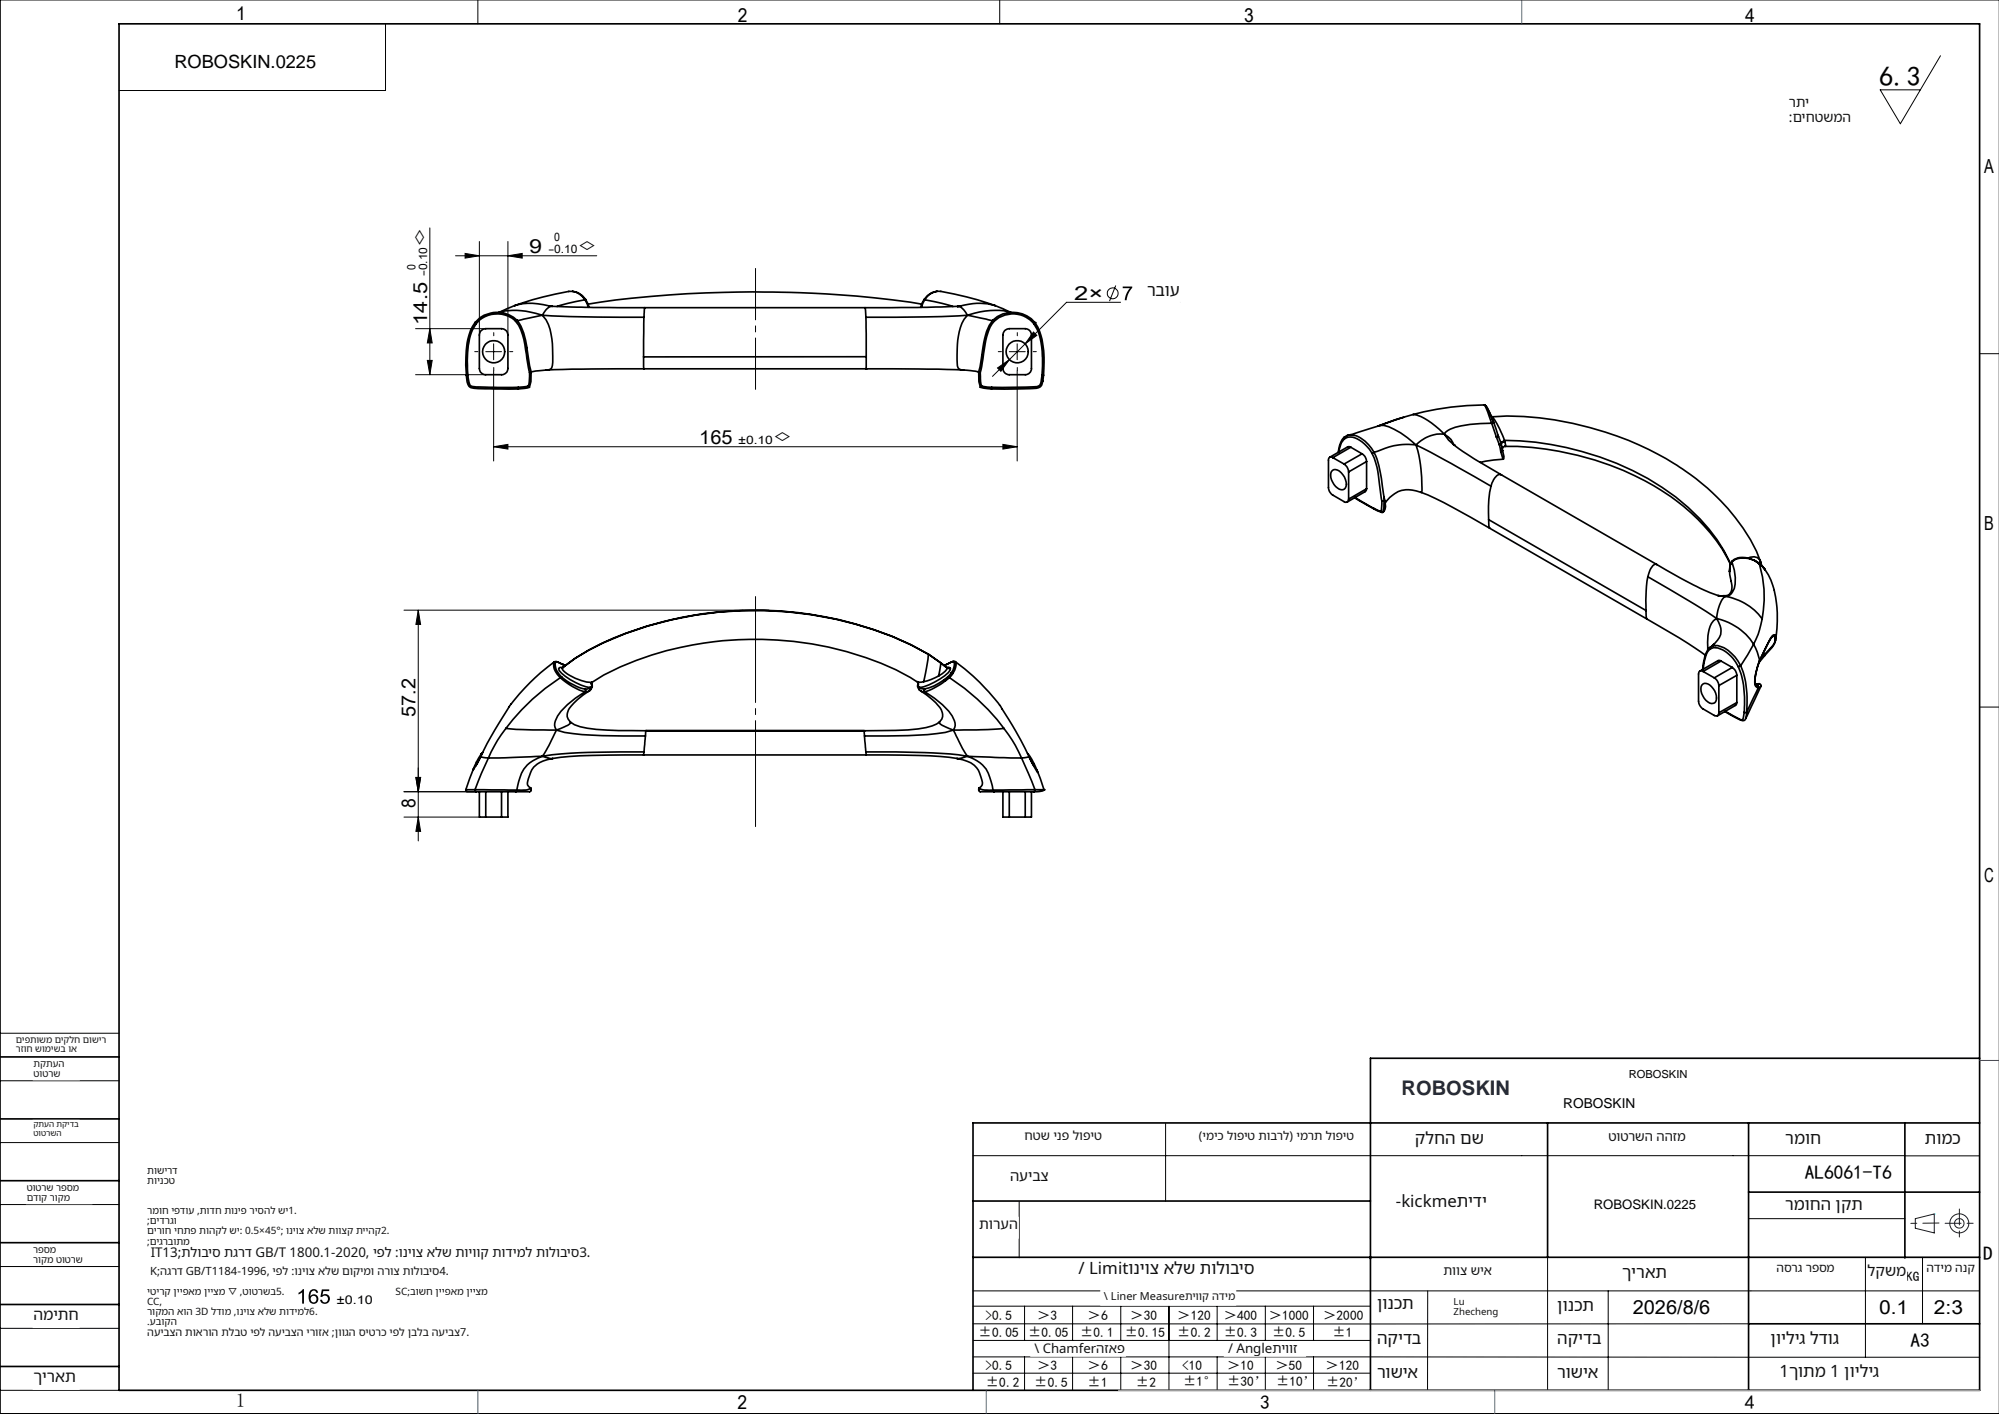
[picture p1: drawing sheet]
<svg xmlns="http://www.w3.org/2000/svg" width="420mm" height="297mm" viewBox="0 0 420 297" stroke-linecap="round" stroke-linejoin="round" font-family="sans-serif">
<g fill="none" stroke="#000" stroke-width=".21">
<path d="M100.4 0v5M210 0v5M420 0h-419.9v297h419.9M81 5v14h-56M407.7 11.7l-8.4 14.3-4.3-7.1h8.5M90.3 47.9v30.8M95.7 53.7h29.7M97.7 53.2l3 .5-3 .5zM100.7 50.7v19.7M106.7 53.7l3-.5v1zM106.7 50.7v19.7M234.4 60l-1.3 3.2"/>
<path d="M87.3 69h14.8M87.3 78.7h14.8M89.8 75.7h1l-.5 3zM90.3 69l.5 3h-1zM102.1 73.9h3.3M103.7 72.2v3.4M103.7 77.9v18.9M209.6 77.3l2.5-1.8-1.8 2.5zM212.1 73.9h3.3M212.1 75.5l-3.6 3.6M213.7 72.2v3.4M213.7 77.9v18.9"/>
<path d="M217.1 69.7l.7 .7-2.4 1.8zM247.9 63.5h-23.8l-12 12M415.9 74.3h4.1M103.7 93.8l3-.5v1zM103.7 93.8h110M210.7 93.3l3 .5-3 .5zM84.9 128.2h76.6M87.9 128.2l.5 3h-1zM87.9 128.2v48.4M415.9 148.5h4.1M84.9 166.3h15.1M84.9 171.6h15.8"/>
<path d="M87.4 163.3h1l-.5 3zM87.9 171.6l.5 3h-1zM0 217h25M0 227h25M0 240h25M244.9 236v16.3M0 253h25M204.4 242.7h195.8M214.1 252.4v11.8M367.4 256h32.8M400.2 242.8h15.7M0 266h25"/>
<path d="M0 279h25M204.4 271.1h211.5M204.4 278.1h163M204.4 274.4h83.5M215.3 274.4v7.1M225.4 274.4v7.1M235.5 274.4v7.1M245.6 274.4v17.6M255.7 274.4v7.1M265.9 274.4v7.1M276 274.4v7.1M300 271.1l-.1 21"/>
<path d="M325.2 264.1v27.9M337.9 271.1v20.9M391.9 264.1v21M403.9 264.1v14M0 292h25M204.4 285l211.5 .1M204.4 288.4h83.5M204.5 281.5h83.5M215.3 285v7M225.4 285v7M235.5 285v7M255.7 285v7"/>
<path d="M265.9 285v7M276 285v7M287.9 292h128"/>
<circle cx="233.8" cy="61.6" r="1.14"/>
</g>
<g fill="none" stroke="#191924" stroke-width=".21">
<path d="M402.4 256l4-1v4l-4-1z"/>
<circle cx="411.7" cy="257" r="1"/>
<circle cx="411.7" cy="257" r="2"/>
</g>
<path d="M158.7 81.8v-25.4" fill="none" stroke="#000" stroke-width=".21" stroke-dasharray="30.5 1.3 1.3 1.3" stroke-dashoffset="19.7"/>
<path d="M100.4 73.9h-.7M103.7 70.5v-.6M103.7 77.2v.7M107.1 73.9h.6M210.4 73.9h-.7M213.7 70.5v-.6M213.7 77.2v.7M217.1 73.9h.6" fill="none" stroke="#000" stroke-width=".21" stroke-dasharray="30.5 1.3 1.3 1.3"/>
<path d="M158.7 173.6v-48.3" fill="none" stroke="#000" stroke-width=".21" stroke-dasharray="30.5 1.3 1.3 1.3" stroke-dashoffset="8.2"/>
<g fill="none" stroke="#000" stroke-width=".35">
<path d="M25 5h390.9v287h-390.9zM98 78.8a2.66 2.66 0 0 0 .9 2.6l1.6 .2 8.4 .1M98 78.8h.1M98 78.8h.3M98.3 78.8l.2 1.5a1.19 1.19 0 0 0 1.5 1h8.9M99.8 67.8a12.8 12.8 0 0 0-1.9 7.2l.1 3.8M99.8 67.8h.1M99.8 67.8l.2 .2M100 68a12.1 12.1 0 0 0-1.8 6.9l.1 3.9M101.1 69.4l1-.4h3.3a1.33 1.33 0 0 1 1.3 1.4v7a1.33 1.33 0 0 1-1.3 1.3h-3.3a1.33 1.33 0 0 1-1.4-1.3v-7zM104.8 65.6a16.1 16.1 0 0 1 9.1 .6M108.2 64.2a12.7 12.7 0 0 1 7.4 .1h.5a2.79 2.79 0 0 0-2.2 1.9"/>
<path d="M108.3 67.5a13.3 13.3 0 0 1 2.3 6.9l.7 3.9M108.3 67.5a5.7 5.7 0 0 0-8.3 .5M108.6 67.2a11.6 11.6 0 0 1 2.1 6.1l.9 4.9M108.6 67.2a6.1 6.1 0 0 0-8.8 .6M108.6 67.2l-.3 .3M111.3 78.3l.3-.1-.1 1.9-.3 1.2M111.3 78.3l-.1 2-.2 .8M113.9 66.2l-5.3 1.1M113.9 66.2a316.6 316.6 0 0 0 21.4 .4M113.9 66.2a10.1 10.1 0 0 1 2.2 7 10.6 10.6 0 0 1-.2 4.1l-.5 .3-.6 .1M116 64.3l8.7 .3h10.8M119.5 61.2a3.3 3.3 0 0 1 3.4 1.8"/>
<path d="M119.5 61.2a50.6 50.6 0 0 0-14.7 4.4M120.3 61.2a3.5 3.5 0 0 1 2.7 1.7M122.9 63l-3.7 .7-2.1 .7M122.9 63l.7 1.6M123 62.9l.8 1.7M123 62.9l-.1 .1M123.5 63.9a244.3 244.3 0 0 1 63.9-.9l6.3 .9M135.2 75l.1 2.5M135.3 77.5a239 239 0 0 0-22.7 .4l-1 .2M135.3 66.6l-.1 8.4M135.3 77.5h46.6M135.5 64.6l-.2 2"/>
<path d="M135.5 64.6h46.3M181.8 64.6l.1 2M181.9 77.5h15.2l5.3 .2M181.9 77.5h.1M181.9 66.6l.1 8.3M182 74.9l-.1 2.6M182 74.9l-46.8 .1M194.2 62.9l-.8 1.7M194.2 62.9l.1 .1M194.3 63l-.7 1.6M194.3 63l3.7 .7 2.2 .7M196.8 61.2a3.5 3.5 0 0 0-2.6 1.7"/>
<path d="M196.9 61.2h.8M196.9 61.2a3.6 3.6 0 0 0-2.6 1.8M197.7 61.2a50.5 50.5 0 0 1 14.7 4.4M201.2 64.3l-8.5 .3h-10.9M201.2 64.3l.4 .1 .6 .4 1.1 1.4M201.9 64.2l-.7 .1M202.4 77.7l3.2 .4M203.3 66.2l5.3 1.1M203.3 66.2l-5.5 .3-15.9 .1M203.3 66.2a9.6 9.6 0 0 0-2.1 6.2l-.1 3.2a2.24 2.24 0 0 0 .4 1.9l1 .2M206 78.3v1.8l.2 1M206 78.3l-.4-.1 .1 1.9 .3 1.2"/>
<path d="M206.3 74.5l-.7 3.7M208.6 67.2a12.9 12.9 0 0 0-2.2 6.5l-.1 .8M208.6 67.2a6.1 6.1 0 0 1 8.9 .6M208.6 67.2l.3 .3M208.9 67.5a5.7 5.7 0 0 1 8.3 .5M208.9 67.5a12.7 12.7 0 0 0-2.2 6.8l-.7 4M209.1 64.2a13 13 0 0 0-7.9 .2M211.1 69.4l1-.4h3.3a1.33 1.33 0 0 1 1.3 1.4v7a1.33 1.33 0 0 1-1.3 1.3h-3.3a1.33 1.33 0 0 1-1.4-1.3v-7zM212.4 65.6a15.3 15.3 0 0 0-9.1 .6M217.2 68a14.1 14.1 0 0 1 1.8 7.8l-.1 3M217.5 67.8a14 14 0 0 1 1.9 8.3l-.1 2.7M217.5 67.8h.1"/>
<path d="M217.5 67.8l-.3 .2M218.9 78.8l-.2 1.5a1.11 1.11 0 0 1-1.4 .9l-8.9 .1M218.9 78.8h.4M219.3 78.8l-.4 2.1a2.25 2.25 0 0 1-2.3 .7l-8.3 .1M108.9 81.3v.4M111 81.1l-2.1 .2M111 81.1l.2 .2M111.2 81.3l-2.3 .4M206 81.3l2.3 .4M206.2 81.1l2.2 .2M206.2 81.1l-.2 .2M208.4 81.3l-.1 .4"/>
<path d="M279.8 99a1.28 1.28 0 0 1 2 .3 2.64 2.64 0 0 1 .7 3.4 1.75 1.75 0 0 1-2.2-.9 2.75 2.75 0 0 1-.5-2.8zM280 96.1a.55 .55 0 0 0-.6-.1 .55 .55 0 0 0-.3 .7v5.7a1.96 1.96 0 0 0 .9 1.6l2.4 1.4a.58 .58 0 0 0 .7 0 .58 .58 0 0 0 .3-.6M280 96.1l2.4 1.4M282.4 91.9a5.6 5.6 0 0 0-1.2 3.1M282.4 92.2a3 3 0 0 1 3.8 .6l1.5 1.6 .6 .8M282.4 97.5a2.1 2.1 0 0 1 1 1.6M282.4 92.2l-.6 .8-.5 2M283.1 91.5l.3-.1a4.6 4.6 0 0 1 4.1 2l1.2 1.6M283.4 99.1v5.7M283.6 91.3a1.32 1.32 0 0 0-1.3 .7l.1 .2M283.8 93.9h-.7l-3.7 2.2M283.8 93.9l2.4 1.4"/>
<path d="M283.8 93.9l-3.8 2.2M286.2 95.3a1.97 1.97 0 0 1 .9 1.6M286.2 95.3l-3.8 2.2M287.1 96.9v5.8M287.1 96.9l-3.7 2.2M288.3 95.2a22 22 0 0 1 1.7 7.9l.3 2.1M288.7 95a20.2 20.2 0 0 1 1.7 7.1l.6 3.4M288.7 95l-.4 .2M290 89.4a7.2 7.2 0 0 1 4.3 1.5l3.2 2.5M290 89.4l-6.3 1.9M294.9 87.7l-5.4 1.8M296.9 87.1l-6.9 2.3"/>
<path d="M296.9 87.1a12.7 12.7 0 0 1 6.6 4.1M297.5 93.4l7.4 3.9 8.4 4.8M297.5 93.4a14.5 14.5 0 0 0-8.1 1.4l-.7 .2M297.5 93.4a28.7 28.7 0 0 1 1.2 10h-.1M303.5 91.2a13.3 13.3 0 0 0 4.7 4.2l7.3 4.4M303.5 91.2a7.5 7.5 0 0 0-6 2.2M303.5 91.2a4 4 0 0 1 2 2.3M305.5 93.4h.1M311.9 85.1h.1M311.9 85.1a59.7 59.7 0 0 0-15 2M311.9 85.1l1 1.5 .9 2.2M311.9 85.1l1.5 3.8"/>
<path d="M312.1 85.3a9.5 9.5 0 0 1 1.7 3.4M313.4 87.6a65.4 65.4 0 0 1 44.2 14 43.8 43.8 0 0 1 11.4 14.2l.9 2.1M313.4 87.5h.1M313.4 88.9a24.4 24.4 0 0 0-8.7 1.2l-.8 .5-.4 .6M313.4 88.9l1 2.9M313.4 87.5a13.1 13.1 0 0 1 2.7 5M313.8 88.7l-.4 .2M313.8 88.7l.9 2.8M314.4 91.8l.6 1.5M314.7 91.5l.2 .2M314.7 91.5h.1M314.7 91.5l.7 1.6"/>
<path d="M314.7 91.5l-.3 .3M315 93.3l.1 .2M315.1 93.5l.2 1.4M315.4 93.1l-.4 .2M315.4 93.1v.2M315.4 93.3l.2 1M315.4 93.3l-.3 .2M315.5 99.8l-.4-.1a3.1 3.1 0 0 0-1.8 2.4M315.5 99.8l32.6 18.8M315.6 94.2l.4 1.7-.2 .5-.5-1.5M315.7 94.1l.3-.3a60.3 60.3 0 0 1 37.7 12.6 36 36 0 0 1 9.9 12.1M315.7 94.6l-.4 .3"/>
<path d="M315.9 96.4l-4.9 .7M316.1 92.5v.1M316.1 92.5a62.5 62.5 0 0 1 36 11.9 37 37 0 0 1 11.5 14.1M316.1 92.6l-.4 .2-.3 .3M316.1 92.6l.1 .2M316.2 92.8l-.5 .1-.3 .4M316.2 92.8l.1 .7-.1 .2M284.6 104.6l4.1 2.3M284.7 104.5l3.9 2.3M287.1 102.7l-.3 .6-3.7 2.1M287.1 102.7l-3.7 2.1M288.6 106.8l1.6 .6"/>
<path d="M288.6 106.8l.1 .1M288.7 106.9l1.7 .7M290.2 107.4l.1 .2h.2M290.3 105.2l-.1 2.2M290.8 104.4l.2 1M290.8 105.2l.2 .3M290.8 105.2h-.5M290.8 105.2v1.5l-.3 .9M291 105.7a6 6 0 0 1 7.6-2.3l4.7 2.1 9.7 5.4M291 105.5a1.68 1.68 0 0 1-.4 2.1h-.1M312.8 109.1v1.2l.2 .6M312.8 109.1l33 19.1"/>
<path d="M313 110.9l33 19.1M313.3 102.1a22.8 22.8 0 0 0-.5 7M348.1 118.6l5 2.9a58.3 58.3 0 0 0 7.9 3.6M348.1 118.6l-.3-.1a3.4 3.4 0 0 0-1.6 2.6M363.4 119.9v.2M363.9 118a9.4 9.4 0 0 1 .5 5.6 2.15 2.15 0 0 1-2 1.7M363.9 118l-.4 1-.1 1.1M364 117.9l-.5 1-.1 1.1M364 117.8l-.1 .2M367.3 117.2a1.8 1.8 0 0 1 2.5 .6M368.7 117.7a4.3 4.3 0 0 0-4.7 .1M368.7 117.7l.9 .6"/>
<path d="M368.7 117.8a4.2 4.2 0 0 0-4.8 .2M368.7 117.8l.9 .6M368.7 117.7v.1M369.6 118.3l1.2 1.3M369.6 118.3v.1M369.6 118.4a24 24 0 0 1 .6 11.6M369.6 118.4l1.2 1.3M369.6 118.4h.1M369.8 117.8l.2 .4M369.8 117.8l.4 1M370.8 119.6v.1M370.8 119.7a11.6 11.6 0 0 1 1.9 4.2"/>
<path d="M116.4 139.1l.1-.1a41.2 41.2 0 0 0-12.6 14.4l-1.6 2.8-1.3 2.8M116.4 139.1l.6-.1 1.1 .5M116.4 139.1a3.2 3.2 0 0 0 1.3 3.2M118.1 139.5l-1.2-.5a.65 .65 0 0 0-.2 1l.4 1 .9 1.2M118.1 139.5h.1M118.1 139.5l.6 .3M195 137.4a73.3 73.3 0 0 0-33.3-9.2 75.6 75.6 0 0 0-38.2 8.4l-2.6 1.7-2.6 1.9h-.6l-.3 .2a4.5 4.5 0 0 0 2.4 2.3 11.7 11.7 0 0 0 4.1 1.7M195 137.4l2.7 1.8M195.1 137.4a75.9 75.9 0 0 0-44.2-8.8 71.1 71.1 0 0 0-30 9.7l-2.8 2M195.1 137.4l-.3 1.9-.7 3.9M195.1 137.4h-.1M197.7 139.2l-.5 2.8"/>
<path d="M197.7 139.2l1.2 1M197.7 139.2l1.3 1.1M199 139.5l1.3-.5a2.11 2.11 0 0 1-.4 2.3M199 139.5h.1M199 139.5l-.6 .3M199 139.5l-.5 .2M200.7 139a41.2 41.2 0 0 1 12.8 14.7l2.7 5.3M200.7 139l-.4-.1-1.3 .6M200.7 139l.2 .7-.7 1.7M345.8 128.2l.2 1.8M346 130l6.8 4 5.5 3.6M346.2 121.1l9.9 5.8 4.5 3"/>
<path d="M346.2 121.1l-.3 3.1-.1 4M359.3 135.9a6.7 6.7 0 0 0-1.5 4.2l-.1 .5M359.4 136.3a3.2 3.2 0 0 1 3.4 .8l1.3 1.2 1.1 1.7M359.4 136.3v-.4a3.1 3.1 0 0 1 3.4 .5l.3 .2a8.7 8.7 0 0 1 2.6 3.2M359.4 136.3a6.4 6.4 0 0 0-1.6 4.3M360 135.4l-.3 .3M360 135.4l.1 .2M360 135.4l-.2 .2M360.6 129.9a12.7 12.7 0 0 1 7.8 5.4M360.6 129.9a3.7 3.7 0 0 1-.6 5.5M360.6 129.9a4.9 4.9 0 0 0-1.8 4.4v2.2M361 125.1l1.4 .2"/>
<path d="M361.6 138.8l-.5-.1-3.9 2.3M361.6 138.8l2.4 1.4M361.6 138.8l-3.8 2.2M362.1 125.2l.3 .1M362.4 125.3a12 12 0 0 1 7.8 4.7M362.4 125.3a6.9 6.9 0 0 0-1.8 4.6M363.4 120.1l.3 2M363.7 122.1a2.33 2.33 0 0 1-.7 3h-2M363.7 122v.1M365.7 139.8l-.5 .2M365.7 139.8a20.3 20.3 0 0 1 1.3 9.8M368.4 135.3l-2.7 4.5"/>
<path d="M368.4 135.3l.8 1.7 .5 1.7M369.7 138.8a9 9 0 0 0-.9 5l.3 .2M369.7 138.7l-.8 2.7-.2 1.6a1.18 1.18 0 0 0 .7 1.5M369.7 138.7v.1M370.2 130l-.2 1.2a14.1 14.1 0 0 1-1.6 4.1M370.7 137.6l-.8 .9M370.7 137.6v.2M370.7 137.8l-1.1 1.3M370.8 137.4l-.1 .2M370.8 137.7l-.1 .1M372.4 133.7l-.8 1.2-1.9 3.9M372.4 133.7h.1"/>
<path d="M372.7 133.6a1.73 1.73 0 0 1-.5 2.3l-1.4 1.5M372.7 133.6l-.3 .1M372.8 124a26.4 26.4 0 0 1 .2 10.6M372.9 133.4a1.89 1.89 0 0 0-1.4 1.5l-1.8 3.8M372.9 133.4l-.2 .2M372.9 133.4l.2 .7-.1 .5M373 134.6a5.4 5.4 0 0 1-2.2 3v-.2M101 158.9l-1.1 2M101 159l1.6 .2M101 159l-1.6 2.7 .1-.3M101.1 158.3l-1 1.8M101.1 158.3h.2"/>
<path d="M101.4 158.1l-.3 .2M102.6 159.2l-2.8 6.7M106.3 153l2.2 .2 8.4 .1M106.3 153a26.1 26.1 0 0 0-3.7 6.2M113.9 158.9l-11.3 .3M113.9 158.9a6.9 6.9 0 0 0-4.9 5.3l-.4 1.7M113.9 158.9l1.7 .4h.5M116.1 159.3a5.5 5.5 0 0 0-4.6 3l-.6 1.8a1.03 1.03 0 0 0 .6 1.4l.1 .2M116.9 153.3l-1.6 3.4-1.4 2.2M116.9 153.3a34.6 34.6 0 0 0 9.5 1.2l9.2 .1M117.7 142.3a44.4 44.4 0 0 0-11.4 10.7M117.7 142.3a13 13 0 0 0 5.2 3"/>
<path d="M118 142.2l-.3 .1M118 142.2a12.7 12.7 0 0 0 4.9 2.5M118.1 140.3a2.27 2.27 0 0 0 1.6 1.6 10.5 10.5 0 0 0 4.4 1.4h.3M118.1 140.3h.1M118.2 140.2h.1M119.8 151.7a10.1 10.1 0 0 0 5.5 1.5l4.7 .3h5.7M119.8 151.7l.1 .1a6.8 6.8 0 0 1-3 1.5M122.9 145.3a17.2 17.2 0 0 0-5.7 5.1 2.56 2.56 0 0 0-.3 2.9M122.9 144.7l.1 .2-.1 .4M123.8 145.1l-.9 .2M123.9 144.4l-.4 .3h-.6M123.9 144.4l.2 .4"/>
<path d="M124 145a13.1 13.1 0 0 0-4.5 4.1 2.07 2.07 0 0 0 .3 2.6M124.1 144.8l-.3 .4M124.2 143.5l.2 .4M124.3 143.5l.1 .4M124.3 143.4l.1 .6M124.3 143.5l.1 .1M124.4 143.3l-.1 .1M124.4 143.6v.5M124.4 143.3v.3M124.4 143.3h.1M124.4 144l-.5 .4M124.4 143.9v.2"/>
<path d="M124.4 144v.2M124.4 143.9v.1M124.4 143.3a59.1 59.1 0 0 1 21.2-7.8 72 72 0 0 1 42.6 5.2l4.6 2.6M124.4 144.2l-.3 .6M124.4 144.1v.1M135.2 158.6l-13.3 .1-5.8 .6M135.2 158.6h46.8M135.3 157.9l-13.7 .2-5.6 .4-2.1 .4M135.3 157.9l-.1 .7M135.6 154.6l-.3 3.3M135.7 153.5l-.1 1.1M135.7 153.5h.1"/>
<path d="M135.7 153.5h45.8M181.5 153.5l.1 1.1M181.5 153.5h.1M181.6 154.6l.3 3.3M181.9 157.9l14.1 .2 3.6 .3 3.7 .5M181.9 157.9l.1 .7M182 158.6l13.3 .1 5.8 .6M192.7 143.2l.2 .1M192.8 143.3l.2 .3-.1 .4M192.9 143.3h.1M192.9 143.6a1.01 1.01 0 0 0 .2 1.2M192.9 143.3v.3"/>
<path d="M192.9 144l.4 .4M192.9 143.4h.1M192.9 143.5v.1M192.9 143.5v.5M193.1 144.8l.2 .2M193.1 144.9l.3 .2M193.3 144.4l.4 .3h.6M193.3 144.4l-.2 .4M193.5 145.1a9.9 9.9 0 0 1 4.5 4.6 1.78 1.78 0 0 1-.6 2M193.5 145.1l.8 .2M194.1 143.2l-1.2 .1M194.3 145.3a17.5 17.5 0 0 1 5.8 5.1 2.56 2.56 0 0 1 .2 2.9"/>
<path d="M194.3 144.7l-.1 .2 .1 .4M197.2 142l-1.6 .7-1.5 .5M197.4 151.7a8.5 8.5 0 0 1-4.5 1.4 102 102 0 0 1-11.4 .4M197.4 151.7a3.1 3.1 0 0 0 2.1 1.3l.8 .3M198.4 142.8l.3 .1M198.4 142.8a9.8 9.8 0 0 1-4.1 1.9M198.7 142.9a12.2 12.2 0 0 1-4.4 2.4M198.9 140.2h.5l.3 .1M199 140.3a2.84 2.84 0 0 1-1.8 1.7M199 140.3h.1M199 140.3h.7M199.1 142.2l.3 .1"/>
<path d="M199.1 142.2l-.7 .6M199.4 142.3h.1M199.5 142.3a44.8 44.8 0 0 1 11.4 10.7M199.5 142.3l-.8 .6M199.7 140.3l-.1 .4a11.7 11.7 0 0 1-6.3 3.7M199.9 141.3l-.8 .9M199.9 141.3l.3 .1M200.2 141.4l-.8 .9M200.2 141.4l-.7 .9M200.3 153.3l1.9 3.9 1.1 1.7M200.3 153.3a34.6 34.6 0 0 1-9.5 1.2l-9.2 .1M201.1 159.3a5.7 5.7 0 0 1 4.5 2.5l.7 2a1.18 1.18 0 0 1-.6 1.7"/>
<path d="M203.3 158.9l11.3 .3M203.3 158.9a6.9 6.9 0 0 1 4.9 5.3l.4 1.7M203.3 158.9l-1.5 .4h-.7M210.9 153l-3.4 .2-7.2 .1M210.9 153a27.7 27.7 0 0 1 3.7 6.2M214.6 159.2l2.9 6.7M215.9 158.3l1.3 2.1M216.2 158.9l1 1.9M216.2 159l-1.6 .2M216.2 159l1.8 3.2-.1-.3M357.8 143.7a1.72 1.72 0 0 1 2.1 .9 2.48 2.48 0 0 1 .4 3 1.75 1.75 0 0 1-2.2-.9 2.42 2.42 0 0 1-.3-3zM357.8 141a.58 .58 0 0 0-.6 0 .58 .58 0 0 0-.3 .6v5.7a2.11 2.11 0 0 0 .9 1.6l2.4 1.4a.58 .58 0 0 0 .7 0 .58 .58 0 0 0 .2-.6"/>
<path d="M357.8 141l2.4 1.4M360.2 142.4a2.11 2.11 0 0 1 .9 1.6M361.1 144v5.7M362.4 149.5l2.5 1.3a1.65 1.65 0 0 0 1.5 .5l.4-.5M362.5 149.4a12 12 0 0 0 3.5 1.8l.3-.5 .2-1.1M364 140.2a2.1 2.1 0 0 1 .9 1.6M364 140.2l-3.8 2.2M364.9 147.6l-.3 .6-3.7 2.2M364.9 141.8v5.8M364.9 141.8l-3.8 2.2M364.9 147.6l-3.8 2.1M365.2 140a21.6 21.6 0 0 1 1.3 9.6"/>
<path d="M367 149.6h-.5M368.8 143.7l.9-.1 .3 .3v.3M368.8 143.8l.7-.2-.2 .3M369.1 144l.3 .2v.3M369.3 143.9l-.2 .1M369.3 143.9l-.1 .1M369.4 144.5l-2.4 5.1M370 144.2l-3.2 6.7 .2-1.3M370 144.2l-.6 .3M97.9 165.9l.2 .4M97.9 165.9h.1M97.9 165.9h1.9"/>
<path d="M98.2 166.3h1.8M99.5 161.4l-1.6 4.5M99.8 165.9h8.8M99.8 165.9l.1 .3 .1 .1M100 166.3h8.3M100.4 160.1h-.3l-.6 1.3M100.7 166.3v5.3h1.4M102.1 171.6h3.3M102.1 166.3v5.3M105.4 166.3v5.3M106.7 166.3v5.3h-1.3M108.6 165.9l-.3 .4"/>
<path d="M111.6 165.7a7.2 7.2 0 0 1-3 .2M111.6 165.7v.2a.67 .67 0 0 1-1 .4h-2.3M205.6 165.7l1.3 .2h1.7M205.6 165.7v.3a.72 .72 0 0 0 1.1 .3h2.2M205.8 165.6l-.2 .1M208.6 165.9l.3 .4M208.9 166.3h8.3M210.7 166.3v5.3h1.4M212.1 171.6h3.3M212.1 166.3v5.3M215.4 166.3v5.3M216.7 166.3v5.3h-1.3"/>
<path d="M217 160.4h.3l.5 1.2M217.5 165.9h-8.9M217.5 165.9l-.3 .4M217.5 165.9h1.9M217.9 161.7v.2M217.9 161.9l1.5 4M219.4 165.9a1.65 1.65 0 0 1-1.6 .4h-.6M219.4 165.9h.1M0 222h25M0 235h25M325.2 235.9v28.2M367.4 235.9v56.1"/>
<path d="M400.2 235.9v28.3M415.9 235.9h-211.5v56.1M415.9 222.3h-128v69.7M0 248h25M204.4 252.3h83.5M367.4 250.4h48.5M0 261h25M0 274h25M204.4 264.1h211.5M367.4 278.1h48.5M0 287h25"/>
<circle cx="103.7" cy="73.9" r="2.32"/>
<circle cx="213.7" cy="73.9" r="2.32"/>
</g>
<path d="M407.4 256.9l-5.9 .1M408.7 256.9h6M411.7 253.9v6" fill="none" stroke="#191924" stroke-width=".21" stroke-dasharray="6.3 1.3 1.3 1.3" stroke-dashoffset="3"/>
<path d="M235 292h180.9" fill="none" stroke="#c0c0c0" stroke-width=".21"/>
<path d="M319.7 0v5M415.9 222.7h4.1M100.4 292v5M207.2 292v5M314 292v5" fill="none" stroke="#00f" stroke-width=".21"/>
<path d="M406.4 255h.1" fill="none" stroke="#0ff" stroke-width=".21"/>
<g fill="#000">
<path d="M90.3 69l.5 3h-1zM89.8 75.7h1l-.5 3z"/>
<path d="M103.7 93.8l3-.5v1zM210.7 93.3l3 .5-3 .5zM97.7 53.2l3 .5-3 .5zM106.7 53.7l3-.5v1zM209.6 77.3l.7 .7 1.8-2.5zM217.1 69.7l-1.7 2.5 2.4-1.8z"/>
<path d="M87.9 128.2l.5 3h-1zM87.4 163.3h1l-.5 3z"/>
<path d="M87.4 163.3h1l-.5 3zM87.9 171.6l.5 3h-1z"/>
</g>
<g fill="#fff" stroke="#fff" stroke-width=".35">
<path d="M36.7 9.6h31v5.9h-31z"/>
<path d="M334.9 250.7h22.4v4.2h-22.4z"/>
<path d="M235.7 58.7h12.2v5.7h-12.2z"/>
<path d="M30.9 244.8h12.8v4.4h-12.8z"/>
<path d="M30.9 253.2h34.2v4.5h-34.2z"/>
<path d="M30.9 257.5h58.4v4.4h-58.4z"/>
<path d="M30.9 261.7h93.9v4.4h-93.9z"/>
<path d="M30.9 265.9h64.1v4.5h-64.1z"/>
<path d="M30.9 270.2h31.3v4.4h-31.3z"/>
<path d="M82.6 270.2h19.9v4.4h-19.9z"/>
<path d="M30.9 274.4h37v4.4h-37z"/>
<path d="M30.9 278.6h68.3v4.5h-68.3z"/>
<path d="M375.9 20.2h17.4v6h-17.4z"/>
<path d="M5.6 248.5h13.6v4.3h-13.6z"/>
<path d="M7 274.5h9.6v4.3h-9.6z"/>
<path d="M7 287.5h9.6v4.3h-9.6z"/>
<path d="M7 261.5h10.9v4.2h-10.9z"/>
<path d="M3.3 217.4h19.1v4.2h-19.1z"/>
<path d="M7 235.4h9.6v4.2h-9.6z"/>
<path d="M7.1 222.5h9.5v4.2h-9.5z"/>
<path d="M293.3 250.7h22.4v4.2h-22.4z"/>
<path d="M404.4 237.3h8.2v4.2h-8.2z"/>
<path d="M215.3 237.3h16.3v4.2h-16.3z"/>
<path d="M251.9 237.3h32.6v4.2h-32.6z"/>
<path d="M205.7 255.8h8.2v4.2h-8.2z"/>
<path d="M212.2 245.5h8.2v4.3h-8.2z"/>
<path d="M375.1 237.3h16.3v4.2h-16.3z"/>
<path d="M337.9 237.3h16.3v4.2h-16.3z"/>
<path d="M342.2 224.2h50.8v4.4h-50.8z"/>
<path d="M297.3 237.3h16.3v4.2h-16.3z"/>
<path d="M404.8 265.2h10.2v4.2h-10.2z"/>
<path d="M392.4 265.5h8.1v4.2h-8.1z"/>
<path d="M289.3 272h10.2v4.2h-10.2z"/>
<path d="M303.3 265.5h10.2v4.2h-10.2z"/>
<path d="M289.3 279.5h10.2v4.2h-10.2z"/>
<path d="M327.2 286.5h10.2v4.3h-10.2z"/>
<path d="M373 286.3h36.6v4.2h-36.6z"/>
<path d="M327.2 279.4h10.2v4.2h-10.2z"/>
<path d="M373.2 265.2h12.3v4.2h-12.3z"/>
<path d="M289.3 286.6h10.2v4.2h-10.2z"/>
<path d="M305.4 272.5h12.2v4.3h-12.2z"/>
<path d="M231.3 271.1h28.3v3h-28.3z"/>
<path d="M216.6 281.9h19.8v2.9h-19.8z"/>
<path d="M257.3 281.9h16.9v2.9h-16.9z"/>
<path d="M225.7 264.7h39.5v5.2h-39.5z"/>
<path d="M372 279.5h16.3v4.2h-16.3z"/>
<path d="M340.8 265.5h10.2v4.2h-10.2z"/>
<path d="M327.2 272.5h10.2v4.3h-10.2z"/>
<path d="M375.1 251.4h16.3v4.2h-16.3z"/>
<path d="M328.5 229.2h78.3v4.4h-78.3z"/>
<path d="M342.2 223.6h51.5v3.6h-51.5z"/>
</g>
<text font-size="5.8" x="394.8" y="18">6.3</text>
<text font-size="4.3" x="62.2" y="273.8">165</text>
<text font-size="4.2" x="235.7" y="63.1">7</text>
<text font-size="4.2" fill="#1f2633" x="294.5" y="230">ROBOSKIN</text>
<g font-size="4.1">
<text x="49.6" y="4.3">1</text>
<text x="155.1" y="4.6">2</text>
<text x="261.4" y="4.6">3</text>
<text x="366.6" y="4.6">4</text>
<text x="416.9" y="36.3">A</text>
<text x="89.7" y="51.9" transform="rotate(-90 89.7 51.9)">◇</text>
<text x="111.1" y="53.1">9</text>
<text x="121.3" y="53.1">◇</text>
<text x="225.7" y="63.1">2×</text>
<text x="89.7" y="68.2" transform="rotate(-90 89.7 68.2)">14.5</text>
<text x="146.9" y="93.3">165</text>
<text x="162.4" y="93.3">◇</text>
<text x="416.9" y="111.3">B</text>
<text x="87.3" y="150.5" transform="rotate(-90 87.3 150.5)">57.2</text>
<text x="87.3" y="169.8" transform="rotate(-90 87.3 169.8)">8</text>
<text x="416.9" y="185.3">C</text>
<text x="379.2" y="247.6">AL6061-T6</text>
<text x="416.7" y="264.6">D</text>
<text x="343.1" y="276">2026/8/6</text>
<text x="394.8" y="276">0.1</text>
<text x="406.3" y="276">2:3</text>
<text x="401.4" y="283">A3</text>
<text x="49.6" y="295.6">1</text>
<text x="154.9" y="296">2</text>
<text x="264.7" y="296">3</text>
<text x="366.6" y="296">4</text>
</g>
<text font-size="3.8" x="36.7" y="14.2">ROBOSKIN.0225</text>
<g font-size="3.5" fill="#111">
<text x="241" y="62.1">רבוע</text>
<text x="297.3" y="240.2">קלחה םש</text>
<text x="375.1" y="240.2">רמוח</text>
<text x="404.4" y="240.2">תומכ</text>
<text x="293.3" y="253.6">-kickmeתידי</text>
<text x="375.1" y="254.2">רמוחה ןקת</text>
<text x="226.6" y="267.6">/ Limitוניוצ אלש תולוביס</text>
<text x="340.8" y="268.4">ךיראת</text>
<text x="289.3" y="274.9">ןונכת</text>
<text x="327.2" y="275.4">ןונכת</text>
<text x="289.3" y="282.4">הקידב</text>
<text x="327.2" y="282.3">הקידב</text>
<text x="372" y="282.4">ןויליג לדוג</text>
<text x="289.3" y="289.5">רושיא</text>
<text x="327.2" y="289.4">רושיא</text>
<text x="373.9" y="289.2">1ךותמ 1 ןויליג</text>
</g>
<g font-size="3.3" fill="#111">
<text x="7" y="277.2">המיתח</text>
<text x="7" y="290.3">ךיראת</text>
</g>
<text font-size="3.2" fill="#111" x="392.4" y="268.1">לקשמ</text>
<text font-size="3.1" fill="#111" x="212.2" y="248.1">העיבצ</text>
<text font-size="3" fill="#111" x="205.7" y="258.2">תורעה</text>
<g font-size="2.9" fill="#111">
<text x="375.9" y="22.5">רתי</text>
<text x="375.9" y="25.6">:</text>
<text x="376.7" y="25.6">םיחטשמה</text>
</g>
<text font-size="2.9" x="328.5" y="232.7">ROBOSKIN</text>
<g font-size="2.8" fill="#111">
<text x="337.9" y="239.6">טוטרשה ההזמ</text>
<text x="31.7" y="264">IT13;תלוביס תגרד GB/T 1800.1-2020, יפל :וניוצ אלש תויווק תודימל תולוביס3.</text>
<text x="217.4" y="284.1">\ Chamferהזאפ</text>
<text x="258" y="284.2">/ Angleתיווז</text>
</g>
<g font-size="2.8">
<text x="334.9" y="254">ROBOSKIN.0225</text>
<text x="400.5" y="269">KG</text>
<text x="205.6" y="280.8">±0.05</text>
<text x="207" y="277.2">&gt;0.5</text>
<text x="216" y="280.8">±0.05</text>
<text x="217.9" y="277.2">＞3</text>
<text x="227" y="280.8">±0.1</text>
<text x="228.5" y="277.2">＞6</text>
<text x="236.3" y="280.8">±0.15</text>
<text x="237.5" y="277.2">＞30</text>
<text x="247.4" y="280.8">±0.2</text>
<text x="247.4" y="277.2">＞120</text>
<text x="257.1" y="280.8">±0.3</text>
<text x="257.1" y="277.2">＞400</text>
<text x="266.6" y="277.2">＞1000</text>
<text x="267.3" y="280.8">±0.5</text>
<text x="278" y="277.2">＞2000</text>
<text x="279.9" y="280.8">±1</text>
<text x="207" y="287.8">&gt;0.5</text>
<text x="217.9" y="287.8">＞3</text>
<text x="228.5" y="287.8">＞6</text>
<text x="237.5" y="287.8">＞30</text>
<text x="248.4" y="287.8">&lt;10</text>
<text x="257.8" y="287.8">＞10</text>
<text x="268" y="287.8">＞50</text>
<text x="278.5" y="287.8">＞120</text>
<text x="207.1" y="291.3">±0.2</text>
<text x="217.3" y="291.3">±0.5</text>
<text x="228.5" y="291.3">±1</text>
<text x="238.7" y="291.3">±2</text>
<text x="248.6" y="291.1">±1°</text>
<text x="257.8" y="291.1">±30’</text>
<text x="268.1" y="291.1">±10’</text>
<text x="278.6" y="291.2">±20’</text>
</g>
<text font-size="2.7" fill="#111" x="303.3" y="267.7">תווצ שיא</text>
<text font-size="2.6" fill="#111" x="215.3" y="239.5">חטש ינפ לופיט</text>
<g font-size="2.5" fill="#111">
<text x="251.9" y="239.4">)ימיכ לופיט תוברל( ימרת לופיט</text>
<text x="373.2" y="267.3">הסרג רפסמ</text>
<text x="404.8" y="267.3">הדימ הנק</text>
</g>
<text font-size="2.5" x="70.7" y="273.8">±0.10</text>
<g font-size="2.4">
<text x="115.2" y="53.1">-0.10</text>
<text x="116.4" y="50.7">0</text>
<text x="87.3" y="56.8" transform="rotate(-90 87.3 56.8)">0</text>
<text x="89.7" y="58" transform="rotate(-90 89.7 58)">-0.10</text>
<text x="155.1" y="93.3">±0.10</text>
</g>
<text font-size="2.4" fill="#111" x="31.5" y="267.9">K;הגרד GB/T1184-1996, יפל :וניוצ אלש םוקימו הרוצ תולוביס4.</text>
<text font-size="2.3" x="342.2" y="226.5">ROBOSKIN</text>
<g font-size="2.3" fill="#111">
<text x="231.9" y="273">\ Liner Measureתיווק הדימ</text>
<text x="30.9" y="280.5">העיבצה תוארוה תלבט יפל העיבצה ירוזא ;ןווגה סיטרכ יפל ןבלב העיבצ7.</text>
</g>
<g font-size="2.1" fill="#111">
<text x="30.9" y="246.5">תושירד</text>
<text x="30.9" y="248.7">תוינכט</text>
<text x="30.9" y="255">רמוח יפדוע ,תודח תוניפ ריסהל שי1.</text>
<text x="30.9" y="257.2">;</text>
<text x="31.5" y="257.2">םידרגו</text>
<text x="30.9" y="259.2">םירוח יחתפ תוהקל שי: 0.5×45°; וניוצ אלש תווצק תייהק2.</text>
<text x="30.9" y="261.4">;</text>
<text x="31.5" y="261.4">םיגרבותמ</text>
<text x="30.9" y="271.9">יטירק ןייפאמ ןייצמ ▽ ,טוטרשב5.</text>
<text x="30.9" y="274.1">CC,</text>
<text x="83.1" y="271.9">SC;בושח ןייפאמ ןייצמ</text>
<text x="30.9" y="276.1">רוקמה אוה 3D לדומ ,וניוצ אלש תודימל6.</text>
<text x="30.9" y="278.4">.</text>
<text x="31.5" y="278.4">עבוקה</text>
</g>
<g font-size="2" fill="#111">
<text x="3.3" y="219">םיפתושמ םיקלח םושיר</text>
<text x="3.3" y="221">רזוח שומישב וא</text>
<text x="7.1" y="224.2">תקתעה</text>
<text x="7.1" y="226.3">טוטרש</text>
<text x="5.6" y="250.2">טוטרש רפסמ</text>
<text x="5.6" y="252.3">םדוק רוקמ</text>
<text x="7" y="263.1">רפסמ</text>
<text x="7" y="265.3">רוקמ טוטרש</text>
<text x="305.4" y="274.2">Lu</text>
<text x="305.4" y="276.3">Zhecheng</text>
</g>
<g font-size="1.7" fill="#111">
<text x="7" y="238.6">טוטרשה</text>
<text x="7" y="236.8">קתעה תקידב</text>
</g>
</svg>
